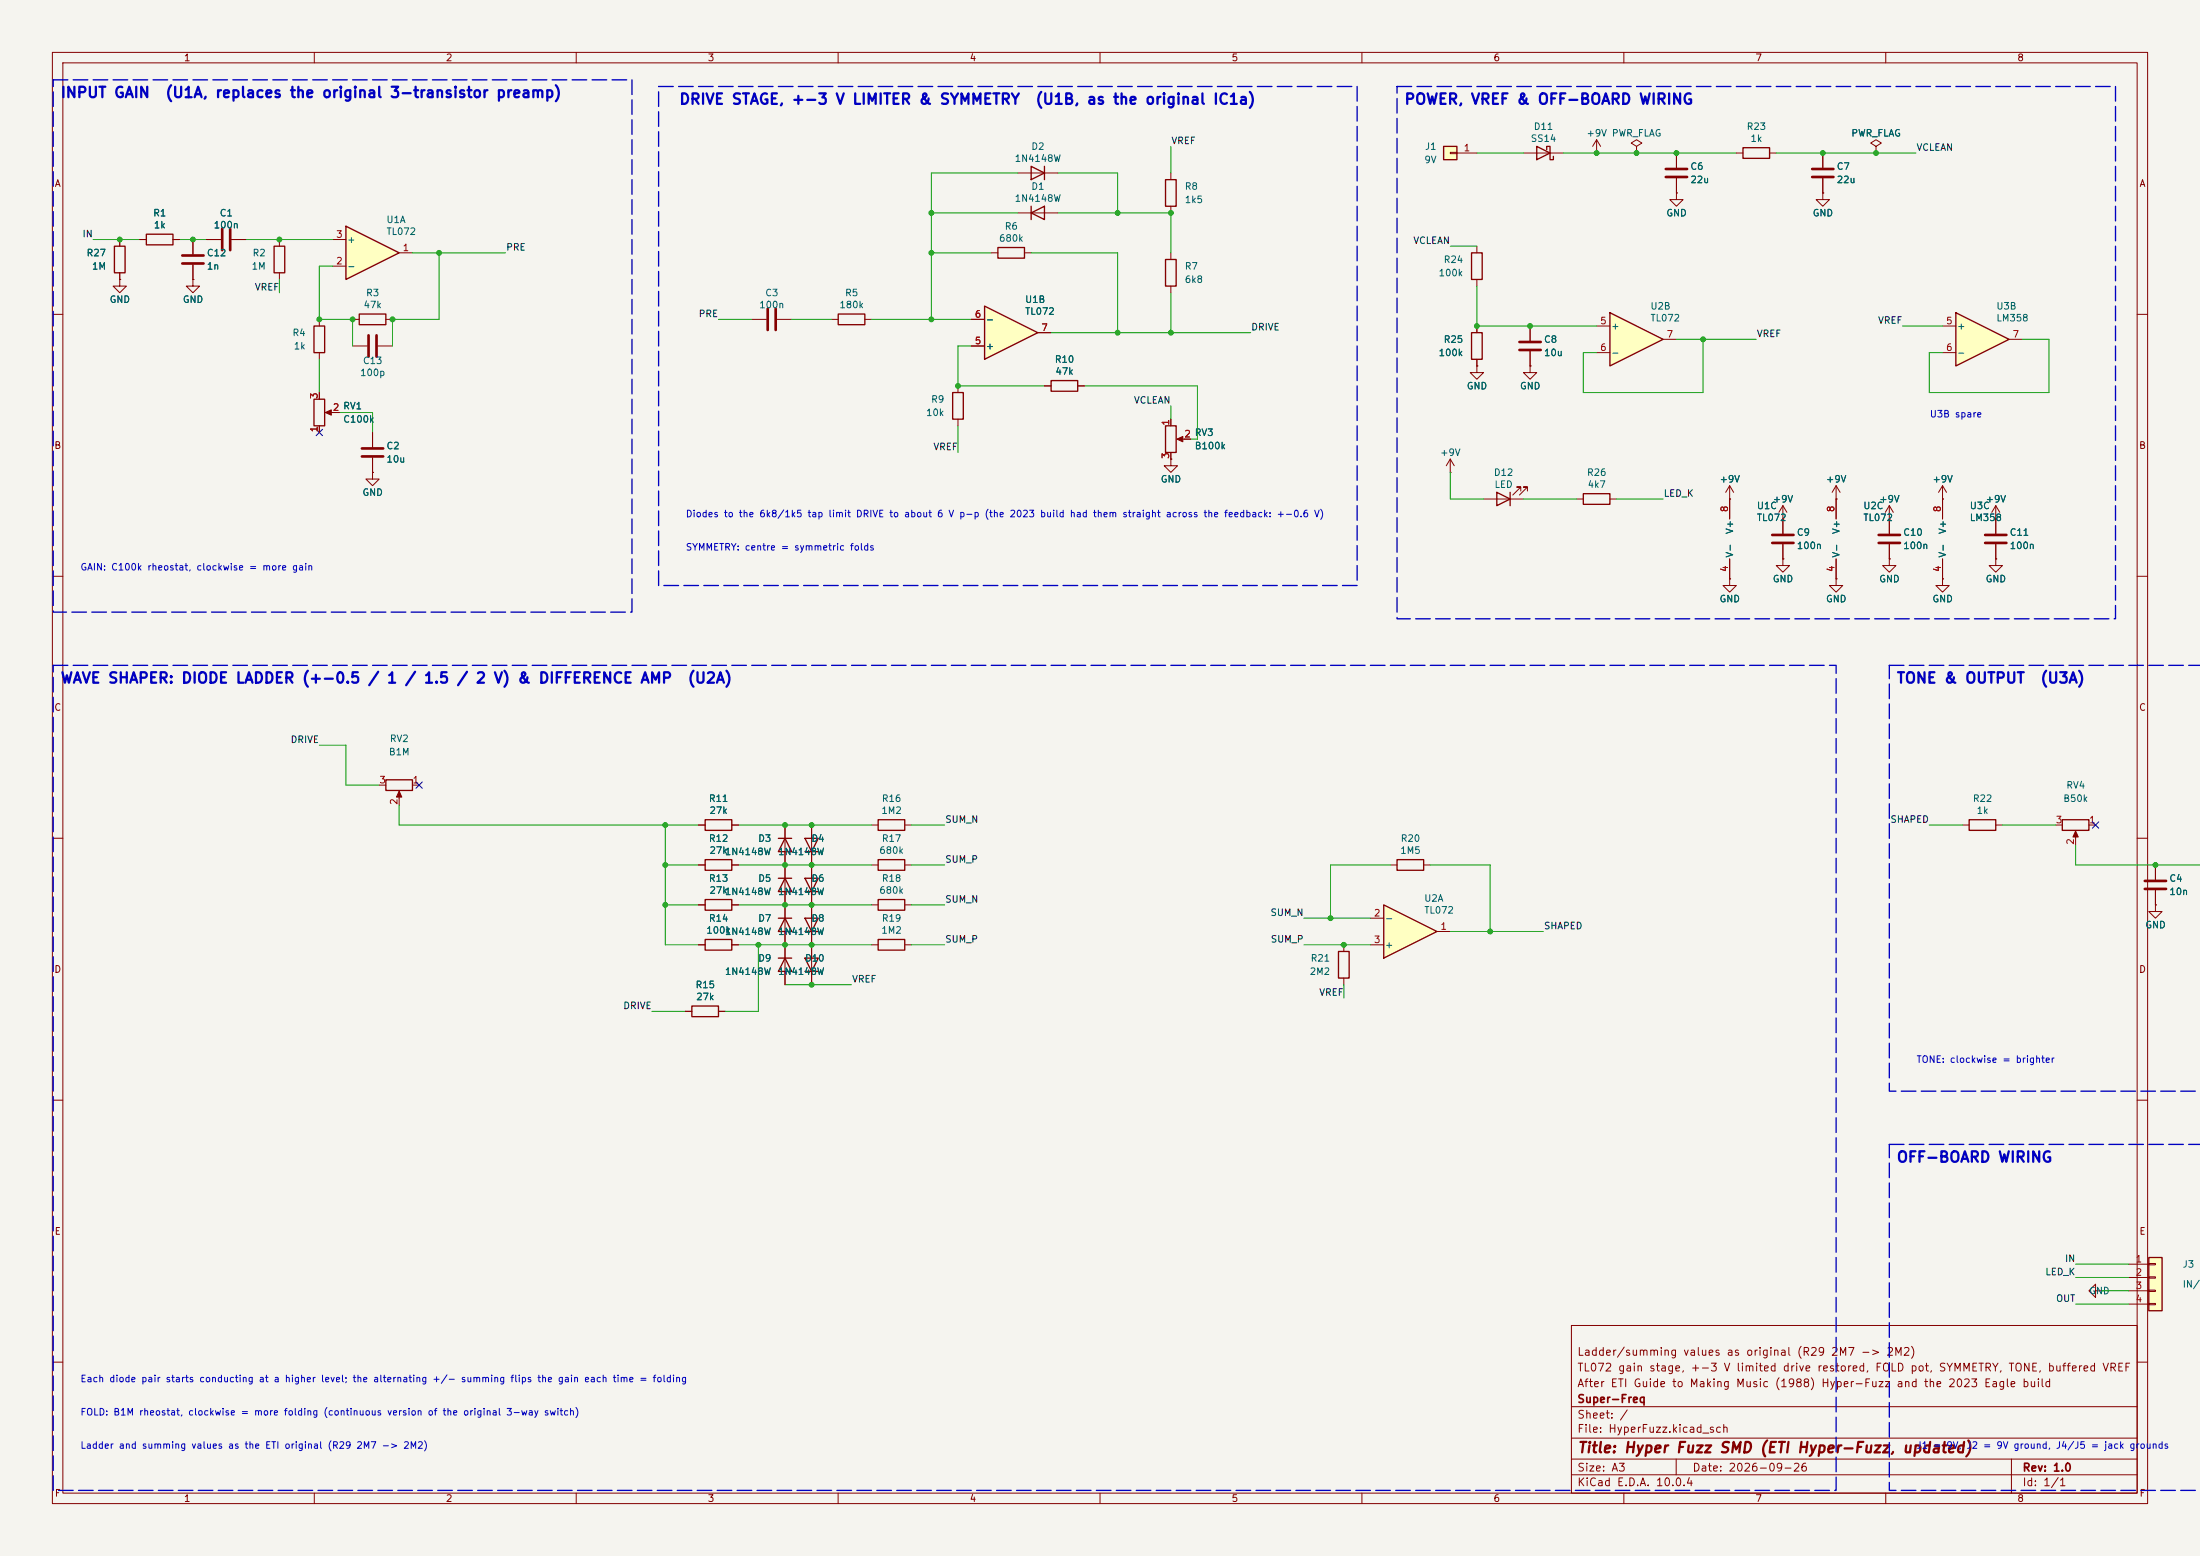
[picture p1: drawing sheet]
<svg xmlns="http://www.w3.org/2000/svg" width="420mm" height="297mm" viewBox="0 0 420 297" stroke-linecap="round" stroke-linejoin="round" font-family="sans-serif">
<path d="M0 0h420v297h-420z" fill="#f5f4ef" stroke="#f5f4ef" stroke-width=".19"/>
<g fill="none" stroke="#840000" stroke-width=".19">
<path d="M10 10h400v277h-400zM12 12h396v273h-396zM60 10v2M110 10v2M160 10v2M210 10v2M260 10v2M310 10v2M360 10v2M10 60h2M408 60h2M10 110h2"/>
<path d="M408 110h2M10 160h2M408 160h2M10 210h2M408 210h2M300 253h108v32h-108zM10 260h2M300 278.5h108M300 274.5h108M300 268.5h108M320 278.5v3M384 278.5v6.5"/>
<path d="M408 260h2M60 285v2M110 285v2M160 285v2M210 285v2M260 285v2M300 281.5h108M310 285v2M360 285v2"/>
</g>
<path d="M410.2 240h2.5v10.2h-2.5z" fill="#ffffc2"/>
<g fill="none" stroke="#840000" stroke-width=".25">
<path d="M196.8 39.4v2.5M222.5 34.3h2v5.1h-2zM27.9 44.7h5.1v2h-5.1zM196.8 40.6l2.6-1.2v2.5zM200.7 72.6h5v2.1h-5zM285.7 94l2.6 1.3-2.6 1.2zM288.3 94v2.5M73.7 148.8h5v2.1h-5zM134.6 156.5h5.1v2h-5.1zM134.6 164.1h5.1v2h-5.1zM148.6 167.6h2.5M148.6 175.3h2.5"/>
<path d="M149.9 167.6l1.2 2.6h-2.5zM149.9 175.3l1.2 2.5h-2.5zM153.7 167.6h2.5l-1.3 2.6zM153.7 160h2.5l-1.3 2.6zM153.7 170.2h2.5M153.7 162.6h2.5M167.6 171.7h5.1v2h-5.1zM266.7 164.1h5.1v2h-5.1zM132.1 192h5.1v2.1h-5.1zM148.6 182.9h2.5M149.9 182.9l1.2 2.5h-2.5zM410.2 240h2.5v10.2h-2.5z"/>
</g>
<g fill="none" stroke="#840000" stroke-width=".19">
<path d="M223.5 33v1.3M223.5 39.4v1.2M320 36.8v1.3h1.3l-1.3 1.3-1.2-1.3h1.2M320 36.8h.1M358.1 27.9l1.1-.6-1.1-.6-1 .6 1 .6v1.3M358.1 29.2h.1M22.9 53.3v1.3h1.2l-1.2 1.3-1.3-1.3h1.3M22.9 53.3h.1M26.7 45.7h1.2M33 45.7h1.3M36.8 53.3v1.3h1.3l-1.3 1.3-1.2-1.3h1.2M36.8 53.3h.1"/>
<path d="M194.3 40.6h7.6M67.3 66h2.8M72.1 66h2.8M199.4 73.7h1.3M205.7 73.7h1.3M292.1 62.2v2.8M292.1 67.1v2.8M71.1 90.2v1.2h1.3l-1.3 1.3-1.3-1.3h1.3M71.1 90.2h.1M71.1 82.6v2.7M71.1 87.4v2.8M283.2 95.3h7.6"/>
<path d="M290.3 93.7v-.7h-.7h.7l-1.5 1.5M291.6 93.7v-.7h-.8h.8l-1.5 1.5M330.2 95.3h.1M330.2 92.7l-.8 1.3M330.2 92.7l.8 1.3M330.2 92.7v2.6M330.2 110.5v1.3h1.3l-1.3 1.2-1.3-1.2h1.3M330.2 110.5h.1M360.7 106.7v1.3h1.2l-1.2 1.2-1.3-1.2h1.3M360.7 106.7h.1M72.4 149.9h1.3M76.2 151.4v2.3"/>
<path d="M78.7 149.9h1.3M133.3 157.5h1.3M139.7 157.5h1.3M154.9 157.5v15.2M133.3 165.1h1.3M139.7 165.1h1.3M149.9 165.1v22.9M166.4 172.7h1.2M172.7 172.7h1.3M265.4 165.1h1.3M271.8 165.1h1.2M411.5 172.7v1.3h1.2l-1.2 1.3-1.3-1.3h1.3"/>
<path d="M411.5 172.7h.1M130.8 193h1.3M137.2 193h1.2M400 246.4v-1.3l-1.2 1.3 1.2 1.2v-1.2h1.3M401.3 246.4h.1M406.4 241.3h3.8M406.4 243.8h3.8M406.4 246.4h3.8M406.4 248.9h3.8M410.2 241.2h1.3v.2h-1.3zM410.2 243.7h1.3v.3h-1.3zM410.2 246.3h1.3v.2h-1.3z"/>
<path d="M410.2 248.8h1.3v.2h-1.3z"/>
</g>
<path d="M76.2 151l.5 1.1h-1z" fill="#840000" stroke="#840000" stroke-width=".19"/>
<path d="M70.4 64v4.1M71.9 64v4.1M290.1 65.3h4M290.1 66.8h4M69.1 85.6h4.1M69.1 87.1h4.1" fill="none" stroke="#840000" stroke-width=".51"/>
<path d="M373.4 59.7l10.1 5.1-10.1 5.1z" fill="#ffffc2"/>
<path d="M373.4 59.7l10.1 5.1-10.1 5.1zM302.3 94.2h5v2.1h-5zM153.7 175.3h2.5l-1.3 2.5zM153.7 177.8h2.5" fill="none" stroke="#840000" stroke-width=".25"/>
<path d="M143.5 61h2.8M148.3 61h2.8M370.8 62.2h2.6M370.8 67.3h2.6M383.5 64.8h2.6M301 95.3h1.3M307.3 95.3h1.3M381 99.1h.1M381 96.5l-.8 1.3M381 96.5l.8 1.3M381 96.5v2.6M154.9 172.7v7.6" fill="none" stroke="#840000" stroke-width=".19"/>
<path d="M146.6 58.9v4.1M148.1 58.9v4.1" fill="none" stroke="#840000" stroke-width=".51"/>
<path d="M264.2 172.7l10.1 5.1-10.1 5.1z" fill="#ffffc2"/>
<path d="M181.9 74.9h2v5.1h-2zM222.5 81.3h2v5.1h-2zM264.2 172.7l10.1 5.1-10.1 5.1z" fill="none" stroke="#840000" stroke-width=".25"/>
<g fill="none" stroke="#840000" stroke-width=".19">
<path d="M36.8 45.7v2.8M36.8 50.5v2.8M39.4 45.7h2.8M44.2 45.7h2.8M182.9 73.7v1.2M182.9 80v1.3M223.5 80v1.3M223.5 86.4v1.2M225 83.8h2.3M381 106.7v1.3h1.3l-1.3 1.2-1.3-1.2h1.3M381 106.7h.1M261.6 175.3h2.6"/>
<path d="M274.3 177.8h2.6M261.6 180.3h2.6"/>
</g>
<path d="M224.7 83.8l1.1-.5v1z" fill="#840000" stroke="#840000" stroke-width=".19"/>
<path d="M34.8 48.8h4.1M34.8 50.3h4.1M42.4 43.7v4.1M43.9 43.7v4.1" fill="none" stroke="#840000" stroke-width=".51"/>
<path d="M275.6 27.9h2.5v2.6h-2.5z" fill="#ffffc2"/>
<path d="M275.6 27.9h2.5v2.6h-2.5zM68.6 59.9h5.1v2.1h-5.1zM160 59.9h5.1v2.1h-5.1zM59.9 62.2h2.1v5.1h-2.1zM393.7 156.5h5.1v2h-5.1zM134.6 171.7h5.1v2h-5.1zM134.6 179.3h5.1v2.1h-5.1zM167.6 179.3h5.1v2.1h-5.1zM153.7 182.9h2.5l-1.3 2.5zM153.7 185.4h2.5" fill="none" stroke="#840000" stroke-width=".25"/>
<g fill="none" stroke="#840000" stroke-width=".19">
<path d="M276.9 29.1h1.2v.2h-1.2zM278.1 29.2h3.8M304.8 29.2h.1M304.8 26.7l-.8 1.2M304.8 26.7l.8 1.2M304.8 26.7v2.5M348 36.8v1.3h1.2l-1.2 1.3-1.3-1.3h1.3M348 36.8h.1M348 29.2v2.8M348 34v2.8M61 61v1.2M61 67.3v1.3"/>
<path d="M67.3 61h1.3M73.7 61h1.2M158.7 61h1.3M165.1 61h1.3M330.2 95.3v3.8M340.4 99.1v2.8M360.7 99.1h.1M360.7 96.5l-.8 1.3M360.7 96.5l.7 1.3M360.7 96.5v5.4M370.8 95.3v3.8M330.2 106.7v3.8"/>
<path d="M340.4 103.9v2.8M350.5 110.5v1.3h1.3l-1.3 1.2-1.3-1.2h1.3M350.5 110.5h.1M360.7 103.9v2.8M370.8 106.7v3.8M392.4 157.5h1.3M396.2 159v2.3M398.8 157.5h1.2M133.3 172.7h1.3M139.7 172.7h1.3M133.3 180.3h1.3M139.7 180.3h1.3"/>
<path d="M154.9 180.3v7.7M166.4 180.3h1.2M172.7 180.3h1.3"/>
</g>
<path d="M396.2 158.6l.5 1.2h-1z" fill="#840000" stroke="#840000" stroke-width=".19"/>
<path d="M345.9 32.3h4.1M345.9 33.8h4.1M338.3 102.1h4.1M338.3 103.6h4.1M358.6 102.1h4.1M358.6 103.6h4.1" fill="none" stroke="#840000" stroke-width=".51"/>
<path d="M307.3 59.7l10.2 5.1-10.2 5.1z" fill="#ffffc2"/>
<path d="M307.3 59.7l10.2 5.1-10.2 5.1zM148.6 160h2.5M149.9 160l1.2 2.6h-2.5z" fill="none" stroke="#840000" stroke-width=".25"/>
<path d="M304.8 62.2h2.5M304.8 67.3h2.5M317.5 64.8h2.5M276.9 90.2h.1M276.9 87.6l-.8 1.3M276.9 87.6l.7 1.3M276.9 87.6v2.6M370.8 110.5v1.3h1.3l-1.3 1.2-1.2-1.2h1.2M370.8 110.5h.1M149.9 157.5v7.6" fill="none" stroke="#840000" stroke-width=".19"/>
<path d="M188 58.4l10.1 5.1-10.1 5.1z" fill="#ffffc2"/>
<path d="M196.8 31.8l2.6 1.2-2.6 1.3zM199.4 31.8v2.5M21.8 47h2.1v5.1h-2.1zM52.3 47h2.1v5.1h-2.1zM188 58.4l10.1 5.1-10.1 5.1zM59.9 76.2h2.1v5.1h-2.1zM280.9 63.5h2.1v5.1h-2.1zM167.6 156.5h5.1v2h-5.1z" fill="none" stroke="#840000" stroke-width=".25"/>
<g fill="none" stroke="#840000" stroke-width=".19">
<path d="M194.3 33h7.6M312.4 27.9l1-.6-1-.6-1 .6 1 .6v1.3M312.4 29.2h.1M22.9 45.7v1.3M22.9 52.1v1.2M53.3 45.7v1.3M53.3 52.1v1.2M61 74.9v1.3M62.5 78.7h2.3M185.4 66h2.6M185.4 61h2.6M198.1 63.5h2.6"/>
<path d="M281.9 62.2v1.3M281.9 68.6v1.3M292.1 69.9v1.2h1.3l-1.3 1.3-1.3-1.3h1.3M292.1 69.9h.1M61 81.3v1.3M223.5 87.6v1.3h1.3l-1.3 1.3-1.3-1.3h1.3M223.5 87.6h.1M350.5 95.3h.1M350.5 92.7l-.7 1.3M350.5 92.7l.8 1.3M350.5 92.7v2.6M381 99.1v2.8"/>
<path d="M381 103.9v2.8M166.4 157.5h1.2M172.7 157.5h1.3"/>
</g>
<path d="M379 102.1h4M379 103.6h4" fill="none" stroke="#840000" stroke-width=".51"/>
<path d="M62.1 78.7l1.1-.5v1z" fill="#840000" stroke="#840000" stroke-width=".19"/>
<path d="M66 43.2l10.2 5.1-10.2 5z" fill="#ffffc2"/>
<path d="M293.4 27.9l2.5 1.3-2.5 1.3zM295.3 28.6v-.7h.6v2.6h.6v-.7M332.7 28.2h5.1v2h-5.1zM66 43.2l10.2 5.1-10.2 5zM190.5 47.2h5.1v2.1h-5.1zM222.5 49.5h2v5.1h-2zM280.9 48.3h2.1v5h-2.1zM375.9 156.5h5.1v2h-5.1zM167.6 164.1h5.1v2h-5.1zM255.5 181.6h2.1v5.1h-2.1z" fill="none" stroke="#840000" stroke-width=".25"/>
<g fill="none" stroke="#840000" stroke-width=".19">
<path d="M290.8 29.2h7.6M320 36.8h.1M320 29.2v2.8M320 34v2.8M331.5 29.2h1.2M337.8 29.2h1.3M348 36.8h.1M348 29.2v2.8M348 34v2.8M358.1 29.2h.1M22.9 53.3h.1M22.9 45.7v1.3"/>
<path d="M22.9 52.1v1.2M26.7 45.7h1.2M33 45.7h1.3M36.8 53.3h.1M36.8 45.7v2.8M36.8 50.5v2.8M39.4 45.7h2.8M44.2 45.7h2.8M63.5 50.8h2.5M63.5 45.7h2.5M76.2 48.3h2.5M189.2 48.3h1.3"/>
<path d="M195.6 48.3h1.2M223.5 48.3v1.2M223.5 54.6v1.3M281.9 47v1.3M281.9 53.3v1.3M61 74.9v1.3M63.5 78.7h1.3M185.4 66h2.6M185.4 61h2.6M198.1 63.5h2.6M199.4 73.7h1.3M205.7 73.7h1.3"/>
<path d="M281.9 69.9v1.2h1.3l-1.3 1.3-1.2-1.3h1.2M281.9 69.9h.1M281.9 62.2v1.3M281.9 68.6v1.3M292.1 69.9h.1M292.1 62.2v2.8M292.1 67.1v2.8M61 81.3v1.3M71.1 90.2h.1M71.1 82.6v2.7M71.1 87.4v2.8M223.5 87.6h.1"/>
<path d="M223.5 80v1.3M223.5 86.4v1.2M226.1 83.8h1.2M330.2 95.3h.1M330.2 95.3v3.8M340.4 99.1h.1M340.4 96.5l-.8 1.3M340.4 96.5l.7 1.3M340.4 96.5v5.4M350.5 95.3h.1M350.5 95.3v3.8M360.7 99.1h.1"/>
<path d="M360.7 99.1v2.8M370.8 95.3h.1M370.8 92.7l-.7 1.3M370.8 92.7l.8 1.3M370.8 92.7v6.4M381 99.1h.1M381 99.1v2.8M330.2 110.5h.1M330.2 106.7v3.8M340.4 106.7v1.3h1.2l-1.2 1.2-1.3-1.2h1.3M340.4 106.7h.1M340.4 103.9v2.8"/>
<path d="M350.5 110.5h.1M350.5 106.7v3.8M360.7 106.7h.1M360.7 103.9v2.8M370.8 110.5h.1M370.8 106.7v3.8M381 106.7h.1M381 103.9v2.8M133.3 157.5h1.3M139.7 157.5h1.3M149.9 157.5v2.5M154.9 157.5v2.5"/>
<path d="M374.6 157.5h1.3M381 157.5h1.3M133.3 165.1h1.3M133.3 172.7h1.3M139.7 165.1h1.3M139.7 172.7h1.3M149.9 162.6v5M149.9 170.2v5.1M149.9 177.8v5.1M154.9 162.6v5M154.9 170.2v5.1M154.9 177.8v5.1"/>
<path d="M166.4 165.1h1.2M172.7 165.1h1.3M411.5 172.7h.1M411.5 165.1v2.8M411.5 169.9v2.8M130.8 193h1.3M133.3 180.3h1.3M137.2 193h1.2M139.7 180.3h1.3M149.9 185.4v2.6M154.9 185.4v2.6M256.5 180.3v1.3"/>
<path d="M256.5 186.7v1.3"/>
</g>
<path d="M318 32.3h4.1M318 33.8h4.1M409.4 168.1h4.1M409.4 169.7h4.1" fill="none" stroke="#840000" stroke-width=".51"/>
<g fill="none" stroke="#009600" stroke-width=".19">
<path d="M194.3 33h-16.5v28M201.9 33h11.5v7.6M223.5 27.9v5.1M281.9 29.2h8.9M298.4 29.2h33.1M339.1 29.2h26.7M17.8 45.7h8.9M34.3 45.7h5.1M47 45.7h16.5M53.3 53.3v2.6M63.5 50.8h-2.5v10.2h6.3v5M78.7 48.3h17.8"/>
<path d="M83.8 48.3v12.7h-8.9v5M177.8 48.3h11.4M177.8 40.6h16.5M196.8 48.3h16.6v15.2M201.9 40.6h21.6v7.7M223.5 55.9v7.6M276.9 47h5M281.9 54.6v7.6h22.9M61 68.6v6.3M64.8 78.7h6.3v3.9M137.2 61h6.3M151.1 61h7.6"/>
<path d="M166.4 61h19M185.4 66h-2.5v7.7h16.5M200.7 63.5h38.1M207 73.7h21.6v10.1h-1.3M223.5 77.5v2.5M320 64.8h15.3M325.1 64.8v10.1h-22.8v-7.6h2.5M363.2 62.2h7.6M386.1 64.8h5.1v10.1h-22.9v-7.6h2.5M182.9 81.3v5.1M276.9 90.2v5.1h6.3M290.8 95.3h10.2"/>
<path d="M308.6 95.3h8.9M61 142.2h5v7.7h6.4M76.2 153.7v3.8h57.1M127 157.5v22.8h6.3M141 157.5h25.4M174 157.5h6.3M368.3 157.5h6.3M382.3 157.5h10.1M127 165.1h6.3M127 172.7h6.3M141 165.1h25.4M141 172.7h25.4"/>
<path d="M174 165.1h6.3M174 172.7h6.3M248.9 175.3h12.7M265.4 165.1h-11.4v10.2M273 165.1h11.5v12.7M276.9 177.8h17.7M396.2 161.3v3.8h23.8M124.5 193h6.3M141 180.3h25.4M144.8 180.3v12.7h-6.4M149.9 188h12.7M174 180.3h6.3"/>
<path d="M248.9 180.3h12.7M256.5 188v2.5M396.2 241.3h10.2M396.2 243.8h10.2M396.2 248.9h10.2M401.3 246.4h5.1"/>
</g>
<path d="M60.4 81.9l1.2 1.3M61.6 81.9l-1.2 1.3M79.4 149.3l1.2 1.2M80.6 149.3l-1.2 1.2M399.4 156.9l1.3 1.2M400.7 156.9l-1.3 1.2" fill="none" stroke="#000084" stroke-width=".19"/>
<path d="M10.2 15.2h110.4v101.6h-110.4zM125.7 16.5h133.4v95.3h-133.4zM266.7 16.5h137.2v101.6h-137.2zM10.2 127h340.3v157.5h-340.3zM360.7 127h59.3M360.7 218.4h59.3M420 208.3h-59.3v-81.3M420 284.5h-59.3v-66.1" fill="none" stroke="#0000c2" stroke-width=".25" stroke-dasharray="2.8 1"/>
<g fill="#009600" stroke="#009600" stroke-width=".19">
<circle cx="284.5" cy="177.8" r=".46"/>
<circle cx="154.9" cy="165.1" r=".46"/>
<circle cx="149.9" cy="157.5" r=".46"/>
<circle cx="154.9" cy="172.7" r=".46"/>
<circle cx="149.9" cy="172.7" r=".46"/>
<circle cx="149.9" cy="165.1" r=".46"/>
<circle cx="154.9" cy="157.5" r=".46"/>
<circle cx="127" cy="172.7" r=".46"/>
<circle cx="127" cy="165.1" r=".46"/>
<circle cx="22.9" cy="45.7" r=".46"/>
<circle cx="127" cy="157.5" r=".46"/>
<circle cx="53.3" cy="45.7" r=".46"/>
<circle cx="36.8" cy="45.7" r=".46"/>
<circle cx="67.3" cy="61" r=".46"/>
<circle cx="74.9" cy="61" r=".46"/>
<circle cx="177.8" cy="40.6" r=".46"/>
<circle cx="177.8" cy="48.3" r=".46"/>
<circle cx="213.4" cy="40.6" r=".46"/>
<circle cx="223.5" cy="40.6" r=".46"/>
<circle cx="213.4" cy="63.5" r=".46"/>
<circle cx="182.9" cy="73.7" r=".46"/>
<circle cx="177.8" cy="61" r=".46"/>
<circle cx="61" cy="61" r=".46"/>
<circle cx="154.9" cy="188" r=".46"/>
<circle cx="83.8" cy="48.3" r=".46"/>
<circle cx="223.5" cy="63.5" r=".46"/>
<circle cx="325.1" cy="64.8" r=".46"/>
<circle cx="281.9" cy="62.2" r=".46"/>
<circle cx="154.9" cy="180.3" r=".46"/>
<circle cx="144.8" cy="180.3" r=".46"/>
<circle cx="149.9" cy="180.3" r=".46"/>
<circle cx="348" cy="29.2" r=".46"/>
<circle cx="358.1" cy="29.2" r=".46"/>
<circle cx="320" cy="29.2" r=".46"/>
<circle cx="254" cy="175.3" r=".46"/>
<circle cx="256.5" cy="180.3" r=".46"/>
<circle cx="312.4" cy="29.2" r=".46"/>
<circle cx="304.8" cy="29.2" r=".46"/>
<circle cx="292.1" cy="62.2" r=".46"/>
<circle cx="411.5" cy="165.1" r=".46"/>
</g>
<g font-size="2" fill="#0000c2">
<text x="11.4" y="19.2">INPUT GAIN</text>
<text x="31.4" y="19.2">(U1A, replaces the original 3-transistor preamp)</text>
<text x="129.5" y="20.4">DRIVE STAGE, +-3 V LIMITER &amp; SYMMETRY</text>
<text x="197.5" y="20.4">(U1B, as the original IC1a)</text>
<text x="268" y="20.4">POWER, VREF &amp; OFF-BOARD WIRING</text>
<text x="11.4" y="130.9">WAVE SHAPER: DIODE LADDER (+-0.5 / 1 / 1.5 / 2 V) &amp; DIFFERENCE AMP</text>
<text x="131.1" y="130.9">(U2A)</text>
<text x="361.9" y="130.9">TONE &amp; OUTPUT</text>
<text x="389.4" y="130.9">(U3A)</text>
<text x="361.9" y="222.4">OFF-BOARD WIRING</text>
</g>
<text font-size="2" fill="#840000" x="301" y="277.8">Title: Hyper Fuzz SMD (ETI Hyper-Fuzz, updated)</text>
<g font-size="1.5" fill="#840000">
<text x="301" y="262.1">TL072 gain stage, +-3 V limited drive restored, FOLD pot, SYMMETRY, TONE, buffered VREF</text>
<text x="301" y="259.1">Ladder/summing values as original (R29 2M7 -&gt; 2M2)</text>
<text x="301" y="268.1">Super-Freq</text>
<text x="301" y="265.1">After ETI Guide to Making Music (1988) Hyper-Fuzz</text>
<text x="361.9" y="265.1">and the 2023 Eagle build</text>
<text x="301" y="273.8">File: HyperFuzz.kicad_sch</text>
<text x="301" y="271.1">Sheet: /</text>
<text x="301" y="281.2">Size: A3</text>
<text x="323" y="281.2">Date: 2026-09-26</text>
<text x="386" y="281.2">Rev: 1.0</text>
<text x="301" y="284">KiCad E.D.A. 10.0.4</text>
<text x="386" y="284">Id: 1/1</text>
</g>
<g font-size="1.3" fill="#840000">
<text x="35" y="12">1</text>
<text x="85" y="12">2</text>
<text x="135" y="12">3</text>
<text x="185" y="12">4</text>
<text x="235" y="12">5</text>
<text x="285" y="12">6</text>
<text x="335" y="12">7</text>
<text x="385" y="12">8</text>
<text x="10.3" y="36">A</text>
<text x="408.3" y="36">A</text>
<text x="10.3" y="86">B</text>
<text x="408.2" y="86">B</text>
<text x="10.3" y="136">C</text>
<text x="408.2" y="136">C</text>
<text x="10.3" y="186">D</text>
<text x="408.2" y="186">D</text>
<text x="10.3" y="236">E</text>
<text x="408.3" y="236">E</text>
<text x="10.3" y="286">F</text>
<text x="35" y="287">1</text>
<text x="85" y="287">2</text>
<text x="135" y="287">3</text>
<text x="185" y="287">4</text>
<text x="235" y="287">5</text>
<text x="285" y="287">6</text>
<text x="335" y="287">7</text>
<text x="385" y="287">8</text>
<text x="408.3" y="286">F</text>
</g>
<g font-size="1.3" fill="#006464">
<text x="196.8" y="28.9">D2</text>
<text x="271.9" y="28.9">J1</text>
<text x="292.1" y="27.4">SS14</text>
<text x="292.7" y="25.1">D11</text>
<text x="302.8" y="26.4">+9V PWR_FLAG</text>
<text x="333.3" y="25.1">R23</text>
<text x="334.1" y="27.4">1k</text>
<text x="353.3" y="26.4">PWR_FLAG</text>
<text x="193.6" y="31.2">1N4148W</text>
<text x="271.8" y="31.5">9V</text>
<text x="322.6" y="32.7">C6</text>
<text x="322.6" y="35.3">22u</text>
<text x="350.5" y="32.7">C7</text>
<text x="350.5" y="35.3">22u</text>
<text x="29.1" y="41.6">R1</text>
<text x="41.8" y="41.6">C1</text>
<text x="193.6" y="38.8">1N4148W</text>
<text x="196.8" y="36.5">D1</text>
<text x="226.1" y="36.5">R8</text>
<text x="226.1" y="39.1">1k5</text>
<text x="318" y="41.6">GND</text>
<text x="345.9" y="41.6">GND</text>
<text x="29.3" y="43.9">1k</text>
<text x="40.7" y="43.9">100n</text>
<text x="66.2" y="46.7">+</text>
<text x="73.7" y="42.9">U1A</text>
<text x="73.7" y="45.2">TL072</text>
<text x="190.6" y="46.4">680k</text>
<text x="191.7" y="44.2">R6</text>
<text x="16.4" y="49.2">R27</text>
<text x="17.4" y="51.8">1M</text>
<text x="39.4" y="51.8">1n</text>
<text x="39.4" y="49.2">C12</text>
<text x="47.9" y="51.8">1M</text>
<text x="48.1" y="49.2">R2</text>
<text x="66.2" y="51.8">-</text>
<text x="226.1" y="51.8">R7</text>
<text x="274.5" y="53">100k</text>
<text x="275.5" y="50.5">R24</text>
<text x="20.8" y="58.1">GND</text>
<text x="34.8" y="58.1">GND</text>
<text x="69.3" y="59.1">47k</text>
<text x="69.8" y="56.9">R3</text>
<text x="144.8" y="59.1">100n</text>
<text x="146" y="56.9">C3</text>
<text x="160.1" y="59.1">180k</text>
<text x="161.2" y="56.9">R5</text>
<text x="195.6" y="58.1">U1B</text>
<text x="226.1" y="54.3">6k8</text>
<text x="315" y="59.4">U2B</text>
<text x="381" y="59.4">U3B</text>
<text x="55.7" y="64.5">R4</text>
<text x="188.1" y="61.9">-</text>
<text x="195.6" y="60.4">TL072</text>
<text x="275.5" y="65.7">R25</text>
<text x="294.6" y="65.7">C8</text>
<text x="307.5" y="63.2">+</text>
<text x="315" y="61.7">TL072</text>
<text x="373.5" y="63.2">+</text>
<text x="381" y="61.7">LM358</text>
<text x="56" y="67">1k</text>
<text x="69.2" y="69.8">C13</text>
<text x="188.1" y="67">+</text>
<text x="201.3" y="69.6">R10</text>
<text x="201.4" y="71.8">47k</text>
<text x="274.5" y="68.3">100k</text>
<text x="294.6" y="68.3">10u</text>
<text x="307.5" y="68.3">-</text>
<text x="373.5" y="68.3">-</text>
<text x="68.6" y="72.1">100p</text>
<text x="177.6" y="77.2">R9</text>
<text x="279.9" y="74.6">GND</text>
<text x="290.1" y="74.6">GND</text>
<text x="65.4" y="81">C100k</text>
<text x="176.7" y="79.7">10k</text>
<text x="73.7" y="86.1">C2</text>
<text x="73.7" y="88.6">10u</text>
<text x="228" y="86.1">B100k</text>
<text x="274.8" y="87.3">+9V</text>
<text x="69.1" y="95">GND</text>
<text x="221.5" y="92.4">GND</text>
<text x="285.1" y="91.1">D12</text>
<text x="285.2" y="93.4">LED</text>
<text x="302.9" y="91.1">R26</text>
<text x="303" y="93.4">4k7</text>
<text x="328.2" y="92.4">+9V</text>
<text x="348.5" y="92.4">+9V</text>
<text x="368.8" y="92.4">+9V</text>
<text x="335.3" y="97.5">U1C</text>
<text x="335.3" y="99.8">TL072</text>
<text x="338.3" y="96.2">+9V</text>
<text x="355.6" y="97.5">U2C</text>
<text x="355.6" y="99.8">TL072</text>
<text x="358.6" y="96.2">+9V</text>
<text x="375.9" y="97.5">U3C</text>
<text x="375.9" y="99.8">LM358</text>
<text x="379" y="96.2">+9V</text>
<text x="331.2" y="106.6" transform="rotate(-90 331.2 106.6)">V-</text>
<text x="331.2" y="102.1" transform="rotate(-90 331.2 102.1)">V+</text>
<text x="342.9" y="102.6">C9</text>
<text x="342.9" y="105.1">100n</text>
<text x="351.5" y="106.6" transform="rotate(-90 351.5 106.6)">V-</text>
<text x="351.5" y="102.1" transform="rotate(-90 351.5 102.1)">V+</text>
<text x="363.2" y="105.1">100n</text>
<text x="363.2" y="102.6">C10</text>
<text x="371.8" y="106.6" transform="rotate(-90 371.8 106.6)">V-</text>
<text x="371.8" y="102.1" transform="rotate(-90 371.8 102.1)">V+</text>
<text x="383.5" y="105.1">100n</text>
<text x="383.5" y="102.6">C11</text>
<text x="338.3" y="111.5">GND</text>
<text x="358.6" y="111.5">GND</text>
<text x="379" y="111.5">GND</text>
<text x="328.2" y="115.3">GND</text>
<text x="348.5" y="115.3">GND</text>
<text x="368.8" y="115.3">GND</text>
<text x="74.3" y="141.9">RV2</text>
<text x="74.1" y="144.5">B1M</text>
<text x="135.2" y="153.4">R11</text>
<text x="135.3" y="155.7">27k</text>
<text x="168.1" y="155.7">1M2</text>
<text x="168.2" y="153.4">R16</text>
<text x="376.5" y="153.4">R22</text>
<text x="377.2" y="155.7">1k</text>
<text x="393.8" y="153.4">B50k</text>
<text x="394.4" y="150.8">RV4</text>
<text x="135.2" y="161">R12</text>
<text x="144.6" y="161">D3</text>
<text x="154.8" y="161">D4</text>
<text x="168.2" y="161">R17</text>
<text x="267.3" y="161">R20</text>
<text x="135.3" y="163.3">27k</text>
<text x="138.3" y="163.5">1N4148W</text>
<text x="148.4" y="163.5">1N4148W</text>
<text x="167.8" y="163.3">680k</text>
<text x="267.2" y="163.3">1M5</text>
<text x="135.2" y="168.6">R13</text>
<text x="135.3" y="170.9">27k</text>
<text x="138.3" y="171.2">1N4148W</text>
<text x="144.6" y="168.6">D5</text>
<text x="148.4" y="171.2">1N4148W</text>
<text x="154.8" y="168.6">D6</text>
<text x="167.8" y="170.9">680k</text>
<text x="168.2" y="168.6">R18</text>
<text x="271.8" y="172.4">U2A</text>
<text x="414" y="168.6">C4</text>
<text x="414" y="171.2">10n</text>
<text x="134.7" y="178.5">100k</text>
<text x="135.2" y="176.2">R14</text>
<text x="138.3" y="178.8">1N4148W</text>
<text x="144.6" y="176.2">D7</text>
<text x="148.4" y="178.8">1N4148W</text>
<text x="154.8" y="176.2">D8</text>
<text x="168.1" y="178.5">1M2</text>
<text x="168.2" y="176.2">R19</text>
<text x="264.3" y="176.2">-</text>
<text x="271.8" y="174.7">TL072</text>
<text x="409.4" y="177.5">GND</text>
<text x="144.6" y="183.9">D9</text>
<text x="153.6" y="183.9">D10</text>
<text x="250.1" y="183.9">R21</text>
<text x="264.3" y="181.3">+</text>
<text x="132.7" y="188.9">R15</text>
<text x="132.8" y="191.2">27k</text>
<text x="138.3" y="186.4">1N4148W</text>
<text x="148.4" y="186.4">1N4148W</text>
<text x="249.9" y="186.4">2M2</text>
<text x="416.6" y="242.3">J3</text>
<text x="398.7" y="247.4">GND</text>
<text x="416.6" y="246.1">IN/LE</text>
</g>
<g font-size="1.3" fill="#0f0f0f">
<text x="223.5" y="27.8">VREF</text>
<text x="365.8" y="29.1">VCLEAN</text>
<text x="15.6" y="45.6">IN</text>
<text x="269.7" y="46.9">VCLEAN</text>
<text x="96.5" y="48.1">PRE</text>
<text x="48.5" y="55.8">VREF</text>
<text x="133.3" y="60.8">PRE</text>
<text x="238.8" y="63.4">DRIVE</text>
<text x="335.3" y="64.6">VREF</text>
<text x="358.4" y="62.1">VREF</text>
<text x="216.4" y="77.3">VCLEAN</text>
<text x="178.1" y="86.2">VREF</text>
<text x="317.5" y="95.1">LED_K</text>
<text x="55.4" y="142.1">DRIVE</text>
<text x="180.3" y="157.4">SUM_N</text>
<text x="360.8" y="157.4">SHAPED</text>
<text x="180.3" y="165">SUM_P</text>
<text x="180.3" y="172.6">SUM_N</text>
<text x="242.4" y="175.1">SUM_N</text>
<text x="294.6" y="177.7">SHAPED</text>
<text x="180.3" y="180.2">SUM_P</text>
<text x="242.5" y="180.2">SUM_P</text>
<text x="162.6" y="187.8">VREF</text>
<text x="251.7" y="190.4">VREF</text>
<text x="118.9" y="192.9">DRIVE</text>
<text x="390.4" y="243.7">LED_K</text>
<text x="394.1" y="241.2">IN</text>
<text x="392.4" y="248.8">OUT</text>
</g>
<g font-size="1.3" fill="#a90000">
<text x="279.3" y="29.2">1</text>
<text x="64.1" y="45.7">3</text>
<text x="64.1" y="50.8">2</text>
<text x="76.8" y="48.2">1</text>
<text x="186" y="60.9">6</text>
<text x="198.7" y="63.5">7</text>
<text x="305.4" y="62.2">5</text>
<text x="318.1" y="64.7">7</text>
<text x="371.4" y="62.2">5</text>
<text x="384.1" y="64.7">7</text>
<text x="186" y="66">5</text>
<text x="305.4" y="67.3">6</text>
<text x="371.4" y="67.3">6</text>
<text x="60.9" y="76.3" transform="rotate(-90 60.9 76.3)">3</text>
<text x="60.9" y="82.6" transform="rotate(-90 60.9 82.6)">1</text>
<text x="63.4" y="78.7">2 RV1</text>
<text x="223.5" y="81.4" transform="rotate(-90 223.5 81.4)">1</text>
<text x="226" y="83.8">2 RV3</text>
<text x="223.5" y="87.7" transform="rotate(-90 223.5 87.7)">3</text>
<text x="330.2" y="97.9" transform="rotate(-90 330.2 97.9)">8</text>
<text x="350.5" y="97.9" transform="rotate(-90 350.5 97.9)">8</text>
<text x="370.8" y="97.9" transform="rotate(-90 370.8 97.9)">8</text>
<text x="330.2" y="109.3" transform="rotate(-90 330.2 109.3)">4</text>
<text x="350.5" y="109.3" transform="rotate(-90 350.5 109.3)">4</text>
<text x="370.8" y="109.3" transform="rotate(-90 370.8 109.3)">4</text>
<text x="72.3" y="149.8">3</text>
<text x="78.7" y="149.8">1</text>
<text x="76.2" y="153.7" transform="rotate(-90 76.2 153.7)">2</text>
<text x="392.4" y="157.5">3</text>
<text x="396.2" y="161.4" transform="rotate(-90 396.2 161.4)">2</text>
<text x="398.7" y="157.5">1</text>
<text x="262.2" y="175.2">2</text>
<text x="274.9" y="177.8">1</text>
<text x="262.2" y="180.3">3</text>
<text x="407.6" y="241.3">1</text>
<text x="407.6" y="243.8">2</text>
<text x="407.6" y="246.4">3</text>
<text x="407.6" y="248.9">4</text>
</g>
<g font-size="1.3" fill="#0000c2">
<text x="368.3" y="80">U3B spare</text>
<text x="130.8" y="99">Diodes to the 6k8/1k5 tap limit DRIVE to about 6 V p-p (the 2023 build had them straight across the feedback: +-0.6 V)</text>
<text x="130.8" y="105.4">SYMMETRY: centre = symmetric folds</text>
<text x="15.2" y="109.2">GAIN: C100k rheostat, clockwise = more gain</text>
<text x="365.8" y="203.2">TONE: clockwise = brighter</text>
<text x="15.2" y="264.1">Each diode pair starts conducting at a higher level; the alternating +/- summing flips the gain each time = folding</text>
<text x="15.2" y="270.5">FOLD: B1M rheostat, clockwise = more folding (continuous version of the original 3-way switch)</text>
<text x="15.2" y="276.8">Ladder and summing values as the ETI original (R29 2M7 -&gt; 2M2)</text>
<text x="365.8" y="276.8">J1 = 9V, J2 = 9V ground, J4/J5 = jack grounds</text>
</g>
</svg>
